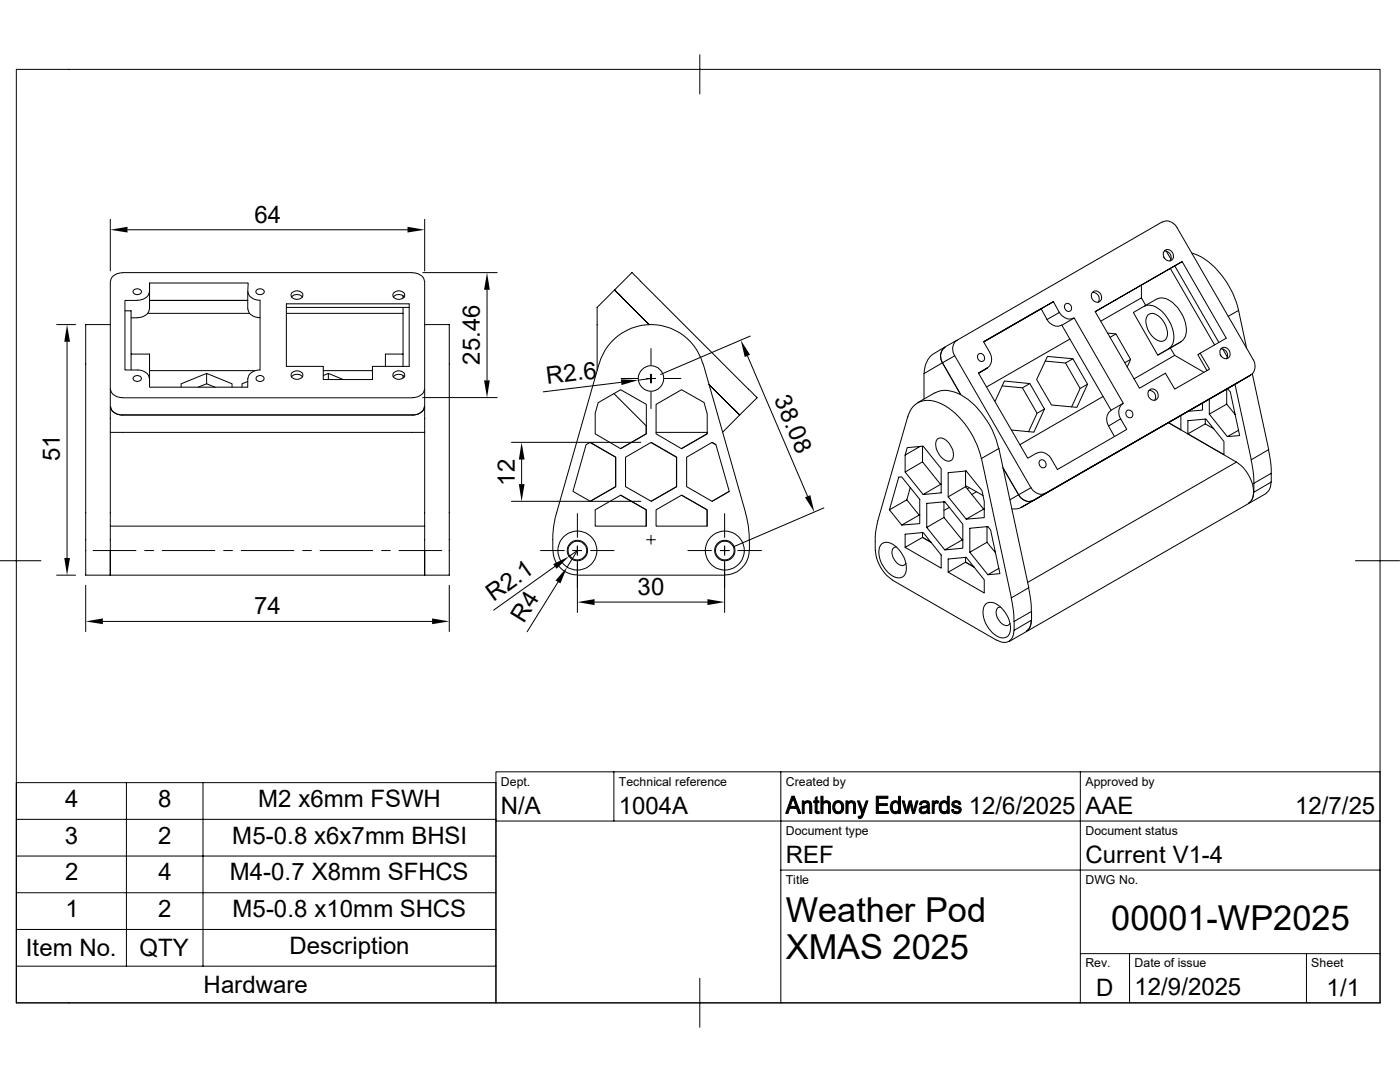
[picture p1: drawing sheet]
<svg xmlns="http://www.w3.org/2000/svg" width="279mm" height="216mm" viewBox="0 0 279 216" stroke-linecap="round" stroke-linejoin="round" font-family="sans-serif">
<g fill="none" stroke="#000" stroke-width=".2">
<path d="M139.7 10.9v7.9M22 56.1v53.8M22 43.8v10.3M24.5 54.4a2.2 2.2 0 0 0-2.4 1.7M24.5 54.4h57.8M25.4 45.8h55.9M26.7 57.9a.86 .86 0 0 1 .9-.3 .86 .86 0 0 1 .6 .8 .86 .86 0 0 1-.9 .4 .86 .86 0 0 1-.7-.8zM29.8 58.2a2.2 2.2 0 0 1-2.4 1.7h-2.5v13.9h2.5a2.2 2.2 0 0 1 2.4 1.7M29.8 56.5v1.7M49.5 58.2a2.28 2.28 0 0 0 2.4 1.7v13.9a2.2 2.2 0 0 0-2.4 1.7M51.2 57.9a.86 .86 0 0 1 .9-.3 .86 .86 0 0 1 .6 .8 .86 .86 0 0 1-.9 .4 .86 .86 0 0 1-.7-.8zM58.2 59.3a1.45 1.45 0 0 1 2.2 0"/>
<path d="M58.3 58.4a1.33 1.33 0 0 1 2.2 .5 1.25 1.25 0 0 1-1.2 .8 1.25 1.25 0 0 1-1.2-.8zM78.5 59.3a1.45 1.45 0 0 1 2.2 0M78.6 58.4a1.33 1.33 0 0 1 2.2 .5 1.25 1.25 0 0 1-1.2 .8 1.25 1.25 0 0 1-1.2-.8zM80.4 59v.5M82.3 54.4a2.2 2.2 0 0 1 2.4 1.7M84.4 54.4h14.8M84.8 43.8v10.3M84.8 56.1v53.8M97.2 57.8v18.1M122.6 57.9l6.9 6.9M218 58.4a1.24 1.24 0 0 1 1.2 .6 1.24 1.24 0 0 1 0 1.3M218.1 58.3a1.14 1.14 0 0 1 1.6 .5 1.14 1.14 0 0 1-.7 1.5 1.26 1.26 0 0 1-1.1-.7 1.26 1.26 0 0 1 .2-1.3z"/>
<path d="M227.8 59.4l.8 1.5M227.8 59.4l-8.1 4.7M227.8 56.9v2.5M231.9 44.3l-40.8 23.6M232 44.3a2.24 2.24 0 0 1 2.9 1.1l15.2 26.4a2.18 2.18 0 0 1-.5 3M232.2 51.2l.3 .4M232.4 50.1a1.24 1.24 0 0 1 1.2 .6 1.24 1.24 0 0 1-.1 1.4M232.5 50a1.14 1.14 0 0 1 1.6 .5 1.14 1.14 0 0 1-.7 1.6 1.26 1.26 0 0 1-1.1-.8 1.26 1.26 0 0 1 .2-1.3zM232.7 50l1 1.8M233.6 53.6l8.8 15.2M234.4 53l8.8 15.3M235.9 52.2l8.8 15.3-5.6 3.3 1.8 3.2"/>
<path d="M237.9 50.5a13.9 13.9 0 0 1 7.7 7.2l1.1 2.5 .5 1.7M11.3 64.8h3.8M13.4 68.2v43.1M22 64.8h-4.9v50h4.9v-4.9M22.1 77.6a2.2 2.2 0 0 0 2.4 1.7M24.5 79.4h57.8M24.9 62h1.3v11.8M26.2 63.4h1.2M26.2 70.7h3.6v6.6h19.6v-1.8M26.7 75.2a.86 .86 0 0 1 .9-.2 .86 .86 0 0 1 .6 .7 .86 .86 0 0 1-.9 .4 .86 .86 0 0 1-.7-.7zM29.5 62.5h20.3M29.8 61.7a2.2 2.2 0 0 1-2.4 1.7"/>
<path d="M29.8 74h21M29.8 61.7v-1.8h19.6h-19.6v-3.4h19.7l-.1 5.2M36.2 77.3v-.7l5-2.1 5.1 2.1v.7M39.5 77.3l1.7-.7 1.7 .7M41.2 74.5v2.1M49.4 76.1l-1.1 .5v.7M49.5 61.7a2.2 2.2 0 0 0 2.4 1.7M51.3 75.1a.8 .8 0 0 1 .9-.2 .8 .8 0 0 1 .5 .8 .88 .88 0 0 1-.9 .4 .88 .88 0 0 1-.7-.6zM57.1 60.6h24.6v12.5h-7.4v2.6h-9.8v-2.6h-7.4zM57.1 61.3h24.6M57.2 62.5h23.2M58.2 75.2a1.45 1.45 0 0 1 2.2 0"/>
<path d="M58.3 74.4a1.33 1.33 0 0 1 2.2 .4 1.25 1.25 0 0 1-1.2 .9 1.25 1.25 0 0 1-1.2-.9zM64.5 74.9l1-.4 3 1.2M64.5 74h9.8M65.5 74.5v1.2M78.5 75.2a1.45 1.45 0 0 1 2.2 0M78.6 74.4a1.33 1.33 0 0 1 2.2 .4 1.25 1.25 0 0 1-1.2 .9 1.25 1.25 0 0 1-1.2-.9zM80.4 70.7h-3.5v2.4M80.4 61.3v11.8M80.4 74.9v.5M84.4 79.3h14.8M84.7 77.6a2.2 2.2 0 0 1-2.4 1.7M84.8 64.8h4.9v50h-4.9v-4.9"/>
<path d="M119.2 73.9v-12.6l6.9-6.9 25 25-3.5 3.4-1.7-1.7M119.5 72.6l-8.7 30.6-.5 3.6v3.1M119.6 72.6a10.7 10.7 0 0 1 10.3-7.8 10.7 10.7 0 0 1 10.4 7.8M122.5 78.5l6.5 6.5M124 75.5h3.3M124 76.3l-15.6 1.9M129 75.5h1.8M129.9 69.6v3.3M129.9 74.7v1.7M129.9 78.1v3.4M129.9 75.5l-2.5 .4M132.5 75.5h3.4"/>
<path d="M140.3 72.6l8.7 30.6 .4 1.8 .1 2.7M141.5 76.7l4.4 4.4M149.2 71l12 28M149.7 67.1l-17.9 7.6M186.1 70.7a4.9 4.9 0 0 0-1.7 3.8M188.1 72.4l-3.7 2.1v5.1M188.1 72.4l3.6 6.3M188.1 72.4l2.4-1.4 15.2 26.3-2.4 1.4M188.6 69.3a2.23 2.23 0 0 0-.5 3.1M191 67.9l-4.9 2.8M191.1 67.9a2.18 2.18 0 0 0-.6 3.1M195.2 70.7a.81 .81 0 0 1 1.2 .3 .81 .81 0 0 1-.4 1.1 .93 .93 0 0 1-.8-1.4z"/>
<path d="M195.3 74.5l1.7-1.1-1.7 1.1 9.8 16.9 1.7-1M196.3 68.2l13.9-8 1.2 2.2-2.4 1.4-1.2-2.2zM197.5 70.4a2.18 2.18 0 0 1-.5 3M200 77l4 .4 3 5.1-1.7 3.6M205.5 76.5l-1.5 .9M208.6 72.1l4 .3 3 5.1-1.7 3.7M209 63.8a2.24 2.24 0 0 0 2.9 1.1M209 71.1l5.1 .5 2.9 5.1-2.1 4.6-5.1-.5-2.9-5.1zM210.2 60.2l-13.9 8 1.2 2.1M211.4 62.3a2.24 2.24 0 0 0 2.9 1.1M212.6 60.7a.81 .81 0 0 1 1.1 .3 .81 .81 0 0 1-.3 1.1 .93 .93 0 0 1-.8-1.4zM213.5 67.6l-16.6 9.6"/>
<path d="M214.1 71.6l-1.5 .8M217 76.7l-1.4 .8M218.6 62.2l17.3-10zM218.6 62.2l8.8 15.3 5.2-3 1.8 3.1 7-3.9-1.9-3.2M220.1 79.1l-16.6 9.6M221.1 66.5l1.6 .1 2.9 5.1M222.7 66.6l-1.2 .7M225.6 71.7l-.6 1.5M225.6 71.7l-1.1 .7M228.4 61.1a2.91 2.91 0 0 1 3.2 .7 6.9 6.9 0 0 1 2.5 6.8l-.8 1M229.1 62.9a1.65 1.65 0 0 1 2.3 .3 4.2 4.2 0 0 1 1.4 4.3 1.34 1.34 0 0 1-2.2 .2 4.2 4.2 0 0 1-1.7-4.5zM229.3 77.9a1.24 1.24 0 0 1 1.2 .6 1.24 1.24 0 0 1-.1 1.4"/>
<path d="M229.4 77.8a1.14 1.14 0 0 1 1.6 .5 1.14 1.14 0 0 1-.7 1.6 1.26 1.26 0 0 1-1.1-.8 1.26 1.26 0 0 1 .2-1.3zM234.4 70.9l5.9 3.4M235.8 68.1a3.3 3.3 0 0 0 .8-3.8 6.7 6.7 0 0 0-4.4-4.8l-.5-.1-.8 .2-4.7 2.8 4.9 8.5 2.5-1.5 .8 1.5-8.1 4.7M235.8 68.2l-4.7 2.7M241.3 79.6v3l3.5-2 1.7 2.1M243.5 70.7l.3 .5M243.6 69.6a1.24 1.24 0 0 1 1.2 .6 1.24 1.24 0 0 1 0 1.4M243.8 69.5a1.14 1.14 0 0 1 1.6 .5 1.14 1.14 0 0 1-.7 1.6 1.26 1.26 0 0 1-1.1-.8 1.26 1.26 0 0 1 .2-1.3zM244 69.6l1 1.7M244.8 77.6v3M245 77.6l.5 .6 1.9 8.7-2.5 .2M247.2 61.9l1.6 7.6"/>
<path d="M247.2 61.9l-2.1 1.2M249.9 74.6l3.3 15.1-3.5 2-3.2-15M22 86.3h62.8M22.1 81.1a2.2 2.2 0 0 0 2.4 1.7h57.8a2.2 2.2 0 0 0 2.4-1.7M102.1 88.3h25.8M104.1 91.7v4.9M117 88.7l.8-.4 5.1 2.9v5.9l-5.1 2.9-3.5-2zM117.8 88.3l5.1 2.9v5.9l-5.1 2.9M119.4 80.3l4.5-2.5 5.1 2.9v5.9l-5.1 2.9-5.1-2.9v-4.1zM123.9 98.8l5 2.9v3.3M124.8 91.2l5.2-2.9 5 2.9v5.9l-5 2.9-5.2-2.9zM128.9 85v1.6l-5 2.9"/>
<path d="M129.9 88.3l5.1 2.9v5.9l-5.1 2.9M130.9 86.3h10.2M130.9 80.7l5.1-2.9 4.5 2.5 .6 2.3v4l-5.1 2.9-5.1-2.9zM136 98.8l5.1 2.9v3.3M137 91.2l5.1-2.9 .8 .4 2.6 9.3-3.4 2-5.1-2.9zM141.1 86.3v.3l-5.1 2.9M142.1 88.3l.8 .4M145.5 98l-3.4 2M145.9 81.1l1.7 1.7-3.4 3.4M180.6 94.2l3.6 4.5 3.6-2.1M180.6 90.8v3.4l3.5-2 3.6 4.4M181.2 83.1l-6 20.8-.5 2.7v3.2"/>
<path d="M181.2 83.1a4.2 4.2 0 0 1 5.9-2.8 15.6 15.6 0 0 1 8.2 9.4l.5 1.8M181.7 97.3l-.7 2.4M183.1 80.3l3.5-1.9a5.2 5.2 0 0 1 5.2 .4 17.3 17.3 0 0 1 7.5 10.7M183.6 89.1l-3 1.7 .5-1.5 3.1-.3 3.6 4.5v4.8l-3.6 .4M184.1 89v3.2M187 87.7a1.26 1.26 0 0 1 1.8 .2 3.2 3.2 0 0 1 1.2 3.8 1.26 1.26 0 0 1-1.8-.2 3.2 3.2 0 0 1-1.2-3.8zM189.2 99.1l3.6 4.5 3.6-2M192.7 94v3.1M192.7 96.9l3.5 2M193.4 97.3l-.4 .2M194.9 98.1l-1 .6M195.9 91.5l3.4-2 6 27.8-3.5 2z"/>
<path d="M198.6 80.1l1.8-4.1 5.1 .5 2.9 5.1M200.2 93.3l3.1 5.4M203.3 98.7a2.24 2.24 0 0 0 2.9 1.1M203.3 98.7l-1.8 1M205.7 97.3a2.24 2.24 0 0 0 3 1.1M207.5 91.9a.81 .81 0 0 1 1.2 .3 .81 .81 0 0 1-.4 1.1 .93 .93 0 0 1-.8-1.4zM208.4 81.6l-2.1 4.6-4.4-.4M208.4 81.6l-1.4 .9M208.7 98.4l-2.5 1.5M221.7 81.9a2.23 2.23 0 0 0-.5 3.1M223.6 83.6l1.3 2.1-13.9 8-1.2-2.1a2.24 2.24 0 0 0-2.9-1.1M223.6 83.6l-2.4 1.4 1.2 2.1"/>
<path d="M224.2 80.4l-9.8-16.9-2.5 1.4 9.8 17 2.5-1.4M224.2 80.5a2.18 2.18 0 0 0-.6 3.1M224.9 82a.81 .81 0 0 1 1.1 .3 .81 .81 0 0 1-.3 1.1 .86 .86 0 0 1-.9-.5 .86 .86 0 0 1 .1-.9zM233.2 84.3l13.6 7.9M235.5 83l.2 .1v2.7M240 80.4v1.4l-2.9 .3M240.5 83.7v.9M241.3 82.6l3.6 4.5 2.3-1.2M242.2 85.6l-1.7-1-3.4 2v-2.7l3.6-.3 3.6 4.5v2.6l-7.2-4.1M246.8 92.2l-41.7 24M246.8 92.2a7.3 7.3 0 0 1 3.3 6.9 1.96 1.96 0 0 1-.9 1.3 2.46 2.46 0 0 0 1-2.2M249.7 91.7l.4 2.4 .1 2.3"/>
<path d="M250.2 96.4v1.8M252.7 98.5l-51.3 29.5M253.2 89.7l.4 2.5 .1 2.2M253.7 96.2l-.1 .5a2.22 2.22 0 0 1-1 1.7M253.7 94.4v1.8l-3.5 2M253.7 94.4l-3.5 2M0 111.9h8.2M11.3 114.8h3.8M17.1 116.8v9.2M18.6 109.9h8.5M22 109.9v4.9h62.8v-4.9M22 105h62.8"/>
<path d="M28.9 109.9h1.7M32.4 109.9h10.5M44.6 109.9h1.8M48.1 109.9h10.5M60.4 109.9h1.7M63.9 109.9h10.5M76.2 109.9h1.7M79.6 109.9h8.6M89.7 116.8v9.2M102.1 100h25.8M107.9 109.9h4.7M110.4 109.9a4.9 4.9 0 0 0 4.8 4.8"/>
<path d="M110.7 113l-12.2 8.8M111.4 116.1l-6.2 10M113.5 111l1.7-1.1-2 3.3M114.3 109.9h1.8M115.2 114.8h29.5M115.2 111.9v10.3M115.2 102.5v4.7M115.2 109v1.7M117.9 109.9h4.7M118.8 101.7l5.1-2.9 5.1 2.9v3.3h-10.2zM129 107.7h1.8M129.9 106.8v1.8"/>
<path d="M130.9 101.7l5.1-2.9 5.1 2.9v3.3h-10.2zM137.3 109.9h4.7M143.8 109.9h1.7M144.6 102.5v4.7M144.6 109v1.7M144.6 111.9v10.3M147.2 109.9h4.8M149.5 109.9a4.9 4.9 0 0 1-4.8 4.8M149.6 107.7v2.2M164.4 101.3l-17.9 7.8M174.7 109.8a7.8 7.8 0 0 0 3.4 5.9M175.9 108.6a2.29 2.29 0 0 1 3.1 .6 5.2 5.2 0 0 1 1.6 5.4 1.85 1.85 0 0 1-2.9 0 5.2 5.2 0 0 1-2-5.7z"/>
<path d="M177.5 101.7l2.5 3.1 3.6-2M178.1 115.8l20.8 12M178.9 109.1a1.05 1.05 0 0 0-.8 1.7 2.32 2.32 0 0 0 2.3 2l.4-.4M183.4 102.8l-2.4-3.1-3.5 2 1.9-6.5h.6l3.6 4.5v4.8l-3.6 .3M184.1 106.3v.9l1.7 1-1.7-1-3.5 2v-2.6l3.6-.3 3.6 4.4v2.7l-7.2-4.2M185 105.2l3.6 4.5 3.6-2M188.4 100.1v3.2l-3.4 1.9v-4.7l3.6-.4 3.6 4.5v4.8l-3.6 .3M188.4 103.3l3.6 4.4M188.6 100.1l-.2 .1M189.4 101.3l-1 .6M192.7 111.2v1l-3.5 2v-2.7l3.6-.3 3.6 4.5v2.6l-7.2-4.1M192.7 112.2l1.7 1"/>
<path d="M193.5 110.2l3.6 4.5M196.3 101.6l-3.6-4.5-3.5 2v-4.8l3.6-.3 3.2 3.9 .4 2.1v3.3l-3.6 .3M197 105.1v3.1M198.7 110.3l-1.7-2.1-3.5 2v-4.8l3.6-.3 .6 .6 1.9 8.8-2.5 .2 2.2-1.3M201.8 119.3l.4 2.4 .2 2.3M203.8 101.3l-.5 .2-1.4 .1M203.8 101.3l45.8-26.5zM205.3 117.3l.4 2.4 .1 2.3M270.5 111.9h8.8M20.5 124h65.7M118.7 120.1h22.5M196.7 120.6a2.29 2.29 0 0 1 3.1 .6 5.2 5.2 0 0 1 1.6 5.4 1.85 1.85 0 0 1-2.9 0 5.2 5.2 0 0 1-2-5.7z"/>
<path d="M199.7 121.1a1.05 1.05 0 0 0-.8 1.7 2.32 2.32 0 0 0 2.3 2l.4-.4M202.4 125.7a2.09 2.09 0 0 1-1 2.3 2.09 2.09 0 0 1-2.5-.3M202.4 124l3.5-2v1.7l-3.5 2.1zM205.8 123.7v.5a2.23 2.23 0 0 1-1 1.8M25.2 156.2v36.6M40.5 156.2v36.6M122.5 154v9.8M155.8 154v46.1M215.6 154v46.1M3.3 178.1h95.7M3.3 170.8h95.7M3.3 163.5h95.7"/>
<path d="M99 163.8h176.4M155.8 173.6h119.6M3.3 192.8h95.7M3.3 185.5h95.7M139.7 195.2v9.8M215.6 190.3h59.8M225.4 190.3v9.8M260.7 190.3v9.8M3.3 200.1v-43.9h95.7v43.9v-46.1h176.4v46.1M3.3 200.1v-186.3h272.1v186.3M3.3 200.1h272.1"/>
<circle cx="129.9" cy="75.5" r="2.53"/>
<circle cx="115.2" cy="109.9" r="1.86"/>
<circle cx="115.2" cy="109.9" r="3.9"/>
<circle cx="115.2" cy="109.9" r="2.04"/>
<circle cx="144.6" cy="109.9" r="1.86"/>
<circle cx="144.6" cy="109.9" r="3.9"/>
<circle cx="144.7" cy="109.9" r="2.04"/>
</g>
<g fill="#000" stroke="#000" stroke-width=".2">
<path d="M158 158.9h.5l-.3 .4-.5 1.6 1.3 .4h-1.4l-.3 1h-.5z" fill-rule="evenodd"/>
<path d="M158.5 158.9l1.3 3.4h-.5l-.3-1-1.3-.4h1.1l-.6-1.6z" fill-rule="evenodd"/>
<path d="M160.1 159.8h.3v.4h.5l-.3 .2-.1 .4v1.5h-.4z" fill-rule="evenodd"/>
<path d="M160.6 160a.85 .85 0 0 1 1-.1 .85 .85 0 0 1 .4 .9v1.5h-.4v-1.8l-.4-.4h-.7z" fill-rule="evenodd"/>
<path d="M162.7 159.2l.4-.2v.8h.3v.3h-.3v1.7l.2 .2h-.6v-1.9h-.3v-.3h.3z" fill-rule="evenodd"/>
<path d="M163.8 158.9h.5v1.2h.5l-.3 .1-.2 .3v1.8h-.5z" fill-rule="evenodd"/>
<path d="M164.3 160.1a.82 .82 0 0 1 1-.2 .82 .82 0 0 1 .4 .8v1.6h-.3l-.1-1.9-.3-.3z" fill-rule="evenodd"/>
<path d="M166.5 160.1a1.12 1.12 0 0 1 1.4-.1 1.12 1.12 0 0 1 .5 1.2 1.08 1.08 0 0 1-.7 1.1 1.08 1.08 0 0 1-1.2-.2l.8-.1a1.01 1.01 0 0 0 .7-.9 1.01 1.01 0 0 0-.7-1z" fill-rule="evenodd"/>
<path d="M168.8 159.8h.4v.4h.4l-.4 .5v1.6h-.4z" fill-rule="evenodd"/>
<path d="M169.3 160a.84 .84 0 0 1 1-.2 .84 .84 0 0 1 .4 1v1.5h-.4v-1.9l-.3-.3z" fill-rule="evenodd"/>
<path d="M171.1 159.8h.4l.7 2-.2 .5z" fill-rule="evenodd"/>
<path d="M172.8 159.8h.4l-1 3.1h-.7a.43 .43 0 0 0 .5-.5z" fill-rule="evenodd"/>
<path d="M174.9 158.9h2.3v.4h-1.9v1.1h1.8v.3h-1.8v1.2h2v.4h-2.4z" fill-rule="evenodd"/>
<path d="M178 160.1a.88 .88 0 0 1 1.3 0h-.6a1.07 1.07 0 0 0-.1 1.9h-.6l-.2-.3a1.66 1.66 0 0 1 .2-1.6z" fill-rule="evenodd"/>
<path d="M179.3 158.9h.4v3.4h-.4v-.3h-.4a1.2 1.2 0 0 0 0-1.9h-.2h.6z" fill-rule="evenodd"/>
<path d="M180 159.8h.5l.5 2-.2 .5z" fill-rule="evenodd"/>
<path d="M181.9 159.8l.4 2-.2 .5-.4-1.9z" fill-rule="evenodd"/>
<path d="M181.4 159.8h.5l-.7 2.5h-.4z" fill-rule="evenodd"/>
<path d="M182.8 159.8h.4l-.7 2.5h-.4z" fill-rule="evenodd"/>
<path d="M183.7 160.1a1.05 1.05 0 0 1 1.8 .3v1.6l.1 .3h-.4l-.1-.3h-.5l.4-.3v-.6l-1.2-.1 .8-.1a.4 .4 0 0 0 .4-.5 .4 .4 0 0 0-.5-.3z" fill-rule="evenodd"/>
<path d="M186.1 159.8h.3v.4h.5l-.3 .1-.1 .3-.1 1.7h-.3z" fill-rule="evenodd"/>
<path d="M186.6 159.9l.2-.1 .5 .1-.1 .4-.8-.1z" fill-rule="evenodd"/>
<path d="M187.7 160.1a.88 .88 0 0 1 1.4 0h-.7a1.07 1.07 0 0 0 0 1.9h-.7l-.2-.4a1.7 1.7 0 0 1 .2-1.5z" fill-rule="evenodd"/>
<path d="M189.1 158.9h.3v3.4h-.3v-.3h-.5a1.2 1.2 0 0 0 0-1.9h-.2h.7z" fill-rule="evenodd"/>
<path d="M190.1 160.1a.93 .93 0 0 1 .9-.3 .93 .93 0 0 1 .7 .7h-.4l-.1-.3-.3-.1z" fill-rule="evenodd"/>
<path d="M160.5 160.1h.6z" fill-rule="evenodd"/>
<path d="M162.7 162l.7-.1 .1 .4h-.5z" fill-rule="evenodd"/>
<path d="M166.4 160.2l.1-.1h.8a.99 .99 0 0 0-.7 1 .99 .99 0 0 0 .7 .9l-.8 .1a1.87 1.87 0 0 1-.1-1.9z" fill-rule="evenodd"/>
<path d="M169.2 160.1h.6z" fill-rule="evenodd"/>
<path d="M171.3 162.9h.8l-.2 .3-.4 .1h-.2z" fill-rule="evenodd"/>
<path d="M178 162h1.3a.79 .79 0 0 1-1.3 0z" fill-rule="evenodd"/>
<path d="M183.7 160.1h.8l-.4 .1-.2 .4-.4-.1z" fill-rule="evenodd"/>
<path d="M183.6 161.2l.2-.2 1.2 .1a1.32 1.32 0 0 0-1.1 .5l.2 .4 .9 .1a.84 .84 0 0 1-1.2 .2 .84 .84 0 0 1-.2-1.1z" fill-rule="evenodd"/>
<path d="M184.3 162.1l.8-.1z" fill-rule="evenodd"/>
<path d="M187.7 162h1.4a.79 .79 0 0 1-1.4 0z" fill-rule="evenodd"/>
<path d="M190.1 160.1h.7h-.2a.33 .33 0 0 0-.2 .4 .33 .33 0 0 0 .4 .3 .87 .87 0 0 1 1 1 1.08 1.08 0 0 1-1.7 .3l.8-.1a.4 .4 0 0 0 .5-.3 .4 .4 0 0 0-.5-.5 .8 .8 0 0 1-.8-.3 .8 .8 0 0 1 0-.8z" fill-rule="evenodd"/>
<path d="M189.9 161.6l.4-.1 .2 .4 .4 .1-.8 .1z" fill-rule="evenodd"/>
</g>
<g fill="#000">
<path d="M22 45.8l3.4-.5v1.1zM81.3 45.3l3.5 .5-3.5 .6zM97.2 54.4l.5 3.4h-1.1zM13.4 64.8l.6 3.4h-1.2zM96.6 75.9h1.1l-.5 3.4zM123.9 75.7l3.5 .2-3.4 .9zM147.8 67.9l1.9 2.9-1.1 .4zM104.1 88.3l.6 3.4h-1.2zM103.5 96.6h1.2l-.6 3.4zM160.7 99.2l1-.4 .8 3.4zM12.8 111.3h1.2l-.6 3.5zM110.4 112.6l3.1-1.6-2.4 2.5z"/>
<path d="M113.2 113.2l-1.4 3.2-.9-.6zM115.2 120.1l3.5-.6v1.2zM141.2 119.5l3.4 .6-3.4 .6zM17.1 124l3.4-.6v1.1zM86.2 123.4l3.5 .6-3.5 .5z"/>
</g>
<g font-size="6.9">
<text x="156.8" y="183.9">Weather Pod</text>
<text x="221.7" y="185.6">00001-WP2025</text>
<text x="156.8" y="191.3">XMAS 2025</text>
</g>
<g font-size="4.8">
<text x="50.8" y="44.4">64</text>
<text x="95.8" y="72.8" transform="rotate(-90 95.8 72.8)">25.46</text>
<text x="109.2" y="76.7" transform="rotate(-7 109.2 76.7)">R2.6</text>
<text x="154.4" y="79.7" transform="rotate(67 154.4 79.7)">38.08</text>
<text x="11.9" y="92.1" transform="rotate(-90 11.9 92.1)">51</text>
<text x="102.7" y="96.9" transform="rotate(-90 102.7 96.9)">12</text>
<text x="127.3" y="118.7">30</text>
<text x="50.7" y="122.6">74</text>
<text x="98.5" y="120.1" transform="rotate(-36 98.5 120.1)">R2.1</text>
<text x="104.6" y="124.5" transform="rotate(-58 104.6 124.5)">R4</text>
<text x="13" y="161">4</text>
<text x="31.6" y="161">8</text>
<text x="51.5" y="161">M2 x6mm FSWH</text>
<text x="100" y="162.3">N/A</text>
<text x="123.5" y="162.3">1004A</text>
<text x="193.3" y="162.3">12/6/2025</text>
<text x="216.6" y="162.3">AAE</text>
<text x="258.4" y="162.3">12/7/25</text>
<text x="12.9" y="168.3">3</text>
<text x="31.6" y="168.3">2</text>
<text x="46.4" y="168.4">M5-0.8 x6x7mm BHSI</text>
<text x="156.8" y="172.2">REF</text>
<text x="216.6" y="172.2">Current V1-4</text>
<text x="13" y="175.6">2</text>
<text x="31.6" y="175.6">4</text>
<text x="45.8" y="175.7">M4-0.7 X8mm SFHCS</text>
<text x="13.1" y="183">1</text>
<text x="31.6" y="183">2</text>
<text x="46.4" y="183">M5-0.8 x10mm SHCS</text>
<text x="5.2" y="190.8">Item No.</text>
<text x="27.9" y="190.7">QTY</text>
<text x="57.7" y="190.4">Description</text>
<text x="40.6" y="198.1">Hardware</text>
<text x="218.8" y="198.8">D</text>
<text x="226.4" y="198.6">12/9/2025</text>
<text x="264.8" y="198.8">1/1</text>
</g>
<g font-size="2.5">
<text x="99.9" y="156.8">Dept.</text>
<text x="123.5" y="156.8">Technical reference</text>
<text x="156.8" y="156.8">Created by</text>
<text x="216.6" y="156.8">Approved by</text>
<text x="156.8" y="166.6">Document type</text>
<text x="216.6" y="166.6">Document status</text>
<text x="156.8" y="176.4">Title</text>
<text x="216.6" y="176.4">DWG No.</text>
<text x="216.6" y="193">Rev.</text>
<text x="226.4" y="193">Date of issue</text>
<text x="261.7" y="193">Sheet</text>
</g>
</svg>
